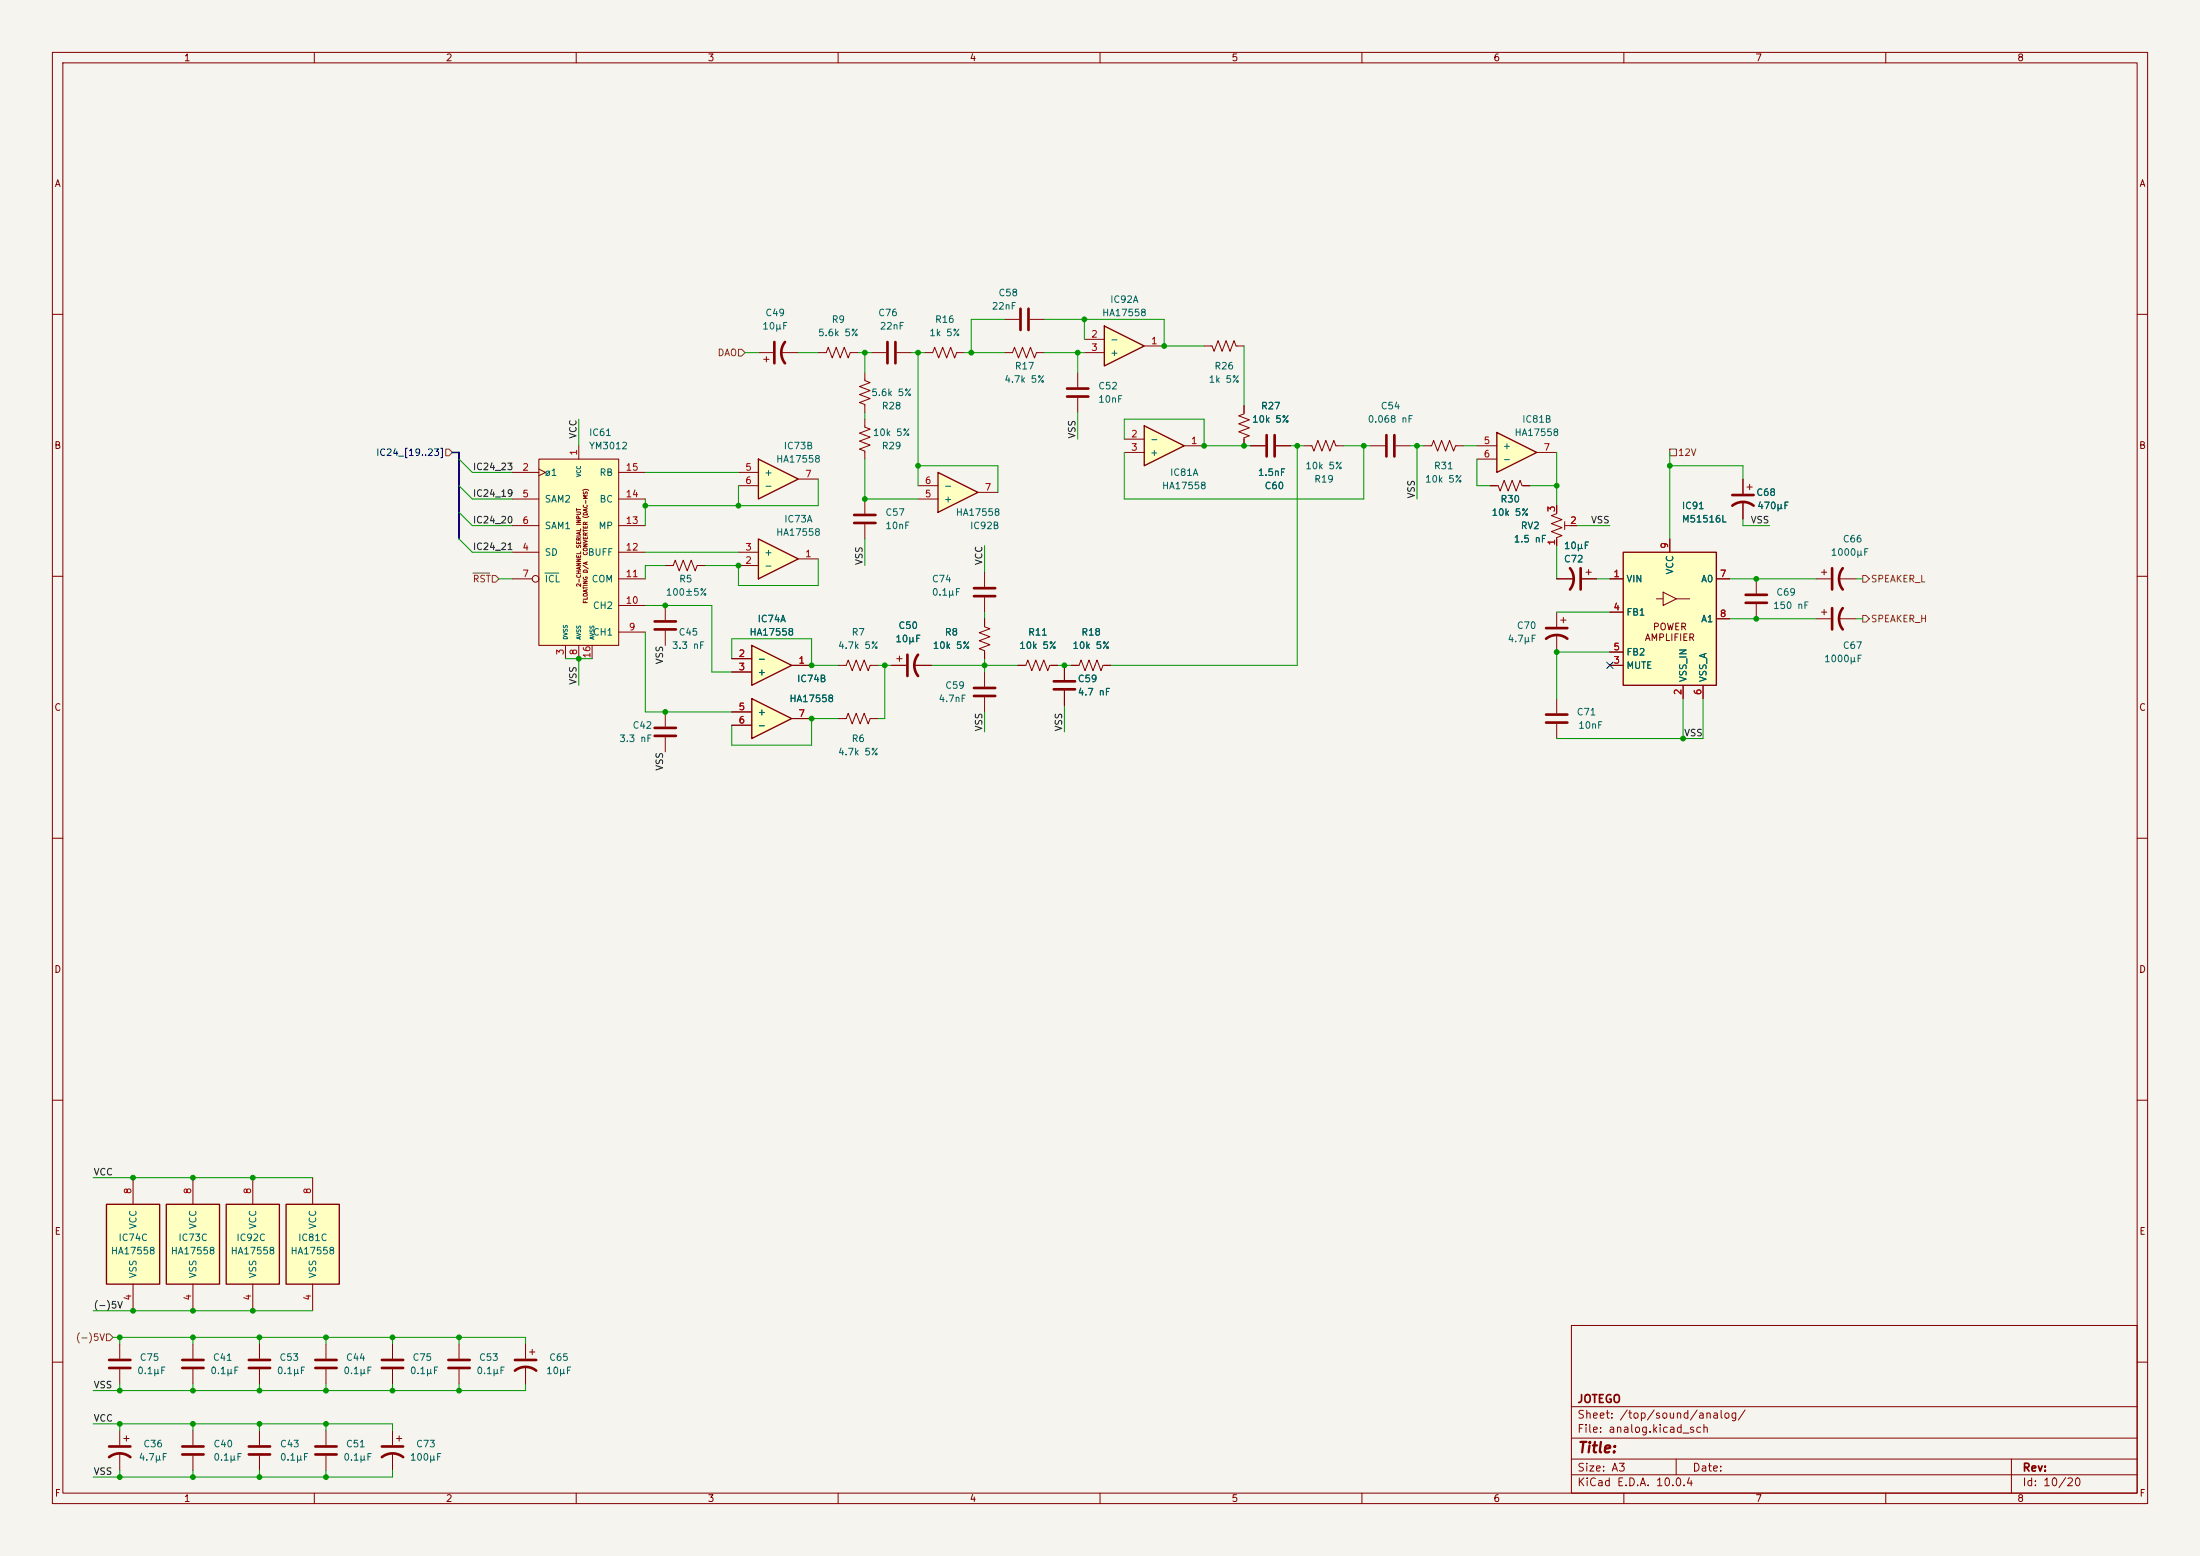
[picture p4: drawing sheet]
<svg xmlns="http://www.w3.org/2000/svg" width="420mm" height="297mm" viewBox="0 0 420 297" stroke-linecap="round" stroke-linejoin="round" font-family="sans-serif">
<path d="M0 0h420v297h-420z" fill="#f5f4ef" stroke="#f5f4ef" stroke-width=".19"/>
<g fill="none" stroke="#840000" stroke-width=".19">
<path d="M10 10h400v277h-400zM12 12h396v273h-396zM60 10v2M110 10v2M160 10v2M210 10v2M260 10v2M310 10v2M360 10v2M10 60h2M408 60h2M165.1 95.3v2.7"/>
<path d="M10 110h2M165.1 100.1v2.8M408 110h2M10 160h2M408 160h2M10 210h2M408 210h2M49.5 256.5v2.8M300 253h108v32h-108zM10 260h2M36.8 273v2.8M36.8 277.9v2.8"/>
<path d="M49.5 261.4v2.8M300 278.5h108M300 274.5h108M300 268.5h108M320 278.5v3M384 278.5v6.5M408 260h2M60 285v2M110 285v2M160 285v2M210 285v2M260 285v2"/>
<path d="M300 281.5h108M310 285v2M360 285v2"/>
</g>
<path d="M163.1 98.3h4M163.1 99.8h4M47.5 259.6h4.1M34.8 276.1h4.1M34.8 277.6h4.1M47.5 261.1h4.1" fill="none" stroke="#840000" stroke-width=".51"/>
<path d="M144.8 102.9l7.6 3.8-7.6 3.8z" fill="#ffffc2"/>
<path d="M144.8 102.9l7.6 3.8-7.6 3.8z" fill="none" stroke="#840000" stroke-width=".25"/>
<path d="M141 108h3.8M141 105.4h3.8M152.4 106.7h3.8" fill="none" stroke="#840000" stroke-width=".19"/>
<path d="M143.5 133.4l7.6 3.8-7.6 3.8z" fill="#ffffc2"/>
<path d="M143.5 133.4l7.6 3.8-7.6 3.8z" fill="none" stroke="#840000" stroke-width=".25"/>
<g fill="none" stroke="#840000" stroke-width=".19">
<path d="M297.2 110.5h3.3M302 110.5h2.8M302.8 109.2h1M303.3 108.7v1M346.7 110.5h2.8M346.7 118.1h2.8M347.7 109.2h1M347.7 116.8h1M348.2 108.7v1M348.2 116.3v1M351 110.5h3.3M351 118.1h3.3"/>
<path d="M139.7 135.9h3.8M139.7 138.4h3.8M151.1 137.2h3.8M160 137.2h1.5l.4-1.1 .8 2.1 .7-2.1 .8 2.1 .8-2.1 .7 2.1 .4-1h1.5M170.2 127h2.8M171.2 125.7h1M171.7 125.2v1M174.5 127h3.3M297.2 133.4v2.7M297.2 138.2v2.8M22.9 256.5v2.8M36.8 256.5v2.8"/>
<path d="M100.3 256.5v2.8M101.1 258.1h1M101.6 257.6v1M22.9 261.4v2.8M36.8 261.4v2.8M100.3 260.9v3.3"/>
</g>
<g fill="none" stroke="#840000" stroke-width=".51">
<path d="M299.7 108.5a3.3 3.3 0 0 1 0 4M301.8 108.5v4M349.8 108.5v4M349.8 116.1v4M351.8 108.5a3.3 3.3 0 0 0 0 4M351.8 116.1a3.3 3.3 0 0 0 0 4M173.2 125v4M175.3 125a3.3 3.3 0 0 0 0 4M295.1 137.9h4.1M295.1 136.4h4.1M20.8 259.6h4.1M34.8 259.6h4.1"/>
<path d="M98.3 259.6h4.1M20.8 261.1h4.1M34.8 261.1h4.1M98.3 261.6a3.3 3.3 0 0 1 4.1 0"/>
</g>
<path d="M309.9 105.4h17.8v25.4h-17.8z" fill="#ffffc2"/>
<path d="M309.9 105.4h17.8v25.4h-17.8z" fill="none" stroke="#840000" stroke-width=".25"/>
<g fill="none" stroke="#840000" stroke-width=".19">
<path d="M238.8 85.1h2.8M243.6 85.1h2.8M248.9 85.1h1.5l.4 1 .8-2 .7 2 .8-2 .8 2 .7-2 .4 1h1.5M332.7 91.4v2.8M332.7 95.8v3.3M333.5 93h1M334 92.5v1M307.3 110.5h2.6M307.3 116.8h2.6M316.2 114.3h1.3M317.5 113l2.5 1.3-2.5 1.3zM318.8 102.9v2.5"/>
<path d="M320 114.3h2.6M327.7 110.5h2.5M327.7 118.1h2.5M335.3 110.5v2.8M335.3 115.3v2.8M127 135.9v2.8M307.3 127h2.6M307.3 124.5h2.6M321.3 130.8v2.6M325.1 130.8v2.6M127 140.7v2.8M22.9 273v2.8"/>
<path d="M22.9 277.4v3.3M23.6 274.6h1M24.1 274.1v1"/>
</g>
<path d="M241.8 83.1v4M243.3 83.1v4M330.7 96.5a3.3 3.3 0 0 1 4.1 0M330.7 94.5h4.1M333.2 113.5h4.1M333.2 115.1h4.1M125 138.9h4M125 140.5h4M20.8 278.1a3.3 3.3 0 0 1 4.1 0M20.8 276.1h4.1" fill="none" stroke="#840000" stroke-width=".51"/>
<path d="M210.8 62.2l7.6 3.8-7.6 3.9z" fill="#ffffc2"/>
<path d="M210.8 62.2l7.6 3.8-7.6 3.9z" fill="none" stroke="#840000" stroke-width=".25"/>
<path d="M207 64.8h3.8M207 67.3h3.8M218.4 66h3.8" fill="none" stroke="#840000" stroke-width=".19"/>
<path d="M218.4 81.3l7.7 3.8-7.7 3.8z" fill="#ffffc2"/>
<path d="M218.4 81.3l7.7 3.8-7.7 3.8z" fill="none" stroke="#840000" stroke-width=".25"/>
<path d="M214.6 83.8h3.8M214.6 86.4h3.8M226.1 85.1h3.8" fill="none" stroke="#840000" stroke-width=".19"/>
<path d="M102.9 87.6h15.2v35.6h-15.2z" fill="#ffffc2"/>
<g fill="none" stroke="#840000" stroke-width=".19">
<path d="M205.7 71.1v2.8M205.7 75.9v2.8M229.9 66h1.5l.4 1.1 .7-2.1 .8 2.1 .8-2.1 .7 2.1 .8-2.1 .4 1h1.5M237.5 77.5v1.5l-1 .4 2 .7-2 .8 2 .8-2 .7 2 .8-1 .4v1.5M97.8 90.2h5.1M97.8 95.3h5.1M102.9 87.6h15.2v35.6h-15.2zM102.9 89.5l1.2 .7-1.2 .6M110.5 85.1v2.5M118.1 90.2h5.1M118.1 95.3h5.1M97.8 105.4h5.1"/>
<path d="M97.8 100.3h5.1M97.8 110.5h3.8M118.1 105.4h5.1M118.1 100.3h5.1M118.1 110.5h5.1M118.1 115.6h5.1M107.9 123.2v2.5M110.5 123.2v2.5M113 123.2v2.5M118.1 120.7h5.1"/>
<circle cx="102.2" cy="110.5" r=".63"/>
</g>
<path d="M104 109.4h2.7" fill="none" stroke="#006464" stroke-width=".19"/>
<path d="M203.7 74.2h4.1M203.7 75.7h4.1" fill="none" stroke="#840000" stroke-width=".51"/>
<path d="M179.1 90.2l7.6 3.8-7.6 3.8z" fill="#ffffc2"/>
<path d="M179.1 90.2l7.6 3.8-7.6 3.8z" fill="none" stroke="#840000" stroke-width=".25"/>
<g fill="none" stroke="#840000" stroke-width=".19">
<path d="M144.8 67.3h2.8M145.8 68.6h1M146.3 68.1v1M149.1 67.3h3.3M156.2 67.3h1.5l.4-1 .8 2 .7-2 .8 2 .8-2 .7 2 .4-1h1.5M175.3 95.3h3.8M175.3 92.7h3.8M186.7 94h3.8M127 108h1.5l.4-1.1 .8 2.1 .7-2.1 .8 2.1 .8-2.1 .7 2.1 .4-1h1.5M127 115.6v2.8M188 118.1v1.5l1 .4-2.1 .8 2.1 .7-2.1 .8 2.1 .8-2.1 .7 1.1 .4v1.5M188 109.2v2.8"/>
<path d="M188 114v2.8M127 120.4v2.8M188 128.3v2.8M188 133.1v2.8M194.3 127h1.5l.4-1 .8 2 .7-2 .8 2 .8-2 .7 2 .4-1h1.5M203.2 127v2.8M203.2 131.8v2.8M204.5 127h1.5l.4-1 .7 2 .8-2 .8 2 .7-2 .8 2 .4-1h1.5"/>
</g>
<path d="M147.8 65.3v4M149.9 65.3a3.3 3.3 0 0 0 0 4M125 118.6h4M185.9 113.8h4.1M185.9 112.3h4.1M125 120.1h4M185.9 131.3h4.1M185.9 132.8h4.1M201.2 130h4M201.2 131.6h4" fill="none" stroke="#840000" stroke-width=".51"/>
<path d="M143.5 123.2l7.6 3.8-7.6 3.8z" fill="#ffffc2"/>
<path d="M143.5 123.2l7.6 3.8-7.6 3.8z" fill="none" stroke="#840000" stroke-width=".25"/>
<g fill="none" stroke="#840000" stroke-width=".19">
<path d="M165.1 71.1v1.5l1 .4-2 .8 2 .7-2 .8 2 .8-2 .7 1 .4v1.5M166.4 67.3h2.8M171.2 67.3h2.8M191.8 67.3h1.5l.4-1 .7 2 .8-2 .8 2 .7-2 .8 2 .4-1h1.5M191.8 61h2.8M196.6 61h2.8M165.1 80v1.5l1 .4-2 .8 2 .7-2 .8 2 .8-2 .7 1 .4v1.5M139.7 125.7h3.8M139.7 128.3h3.8M151.1 127h3.8M160 127h1.5l.4-1 .8 2 .7-2 .8 2 .8-2 .7 2 .4-1h1.5M74.9 256.5v2.8"/>
<path d="M87.6 256.5v2.8M62.2 273v2.8M62.2 277.9v2.8M74.9 261.4v2.8M74.9 273v2.8M74.9 277.4v3.3M75.7 274.6h1M76.2 274.1v1M87.6 261.4v2.8"/>
</g>
<path d="M194.8 58.9v4.1M196.3 58.9v4.1M169.4 65.3v4M170.9 65.3v4M72.9 259.6h4.1M85.6 259.6h4.1M60.2 276.1h4.1M60.2 277.6h4.1M72.9 278.1a3.3 3.3 0 0 1 4.1 0M72.9 261.1h4.1M72.9 276.1h4.1M85.6 261.1h4.1" fill="none" stroke="#840000" stroke-width=".51"/>
<path d="M31.7 229.9h10.2v15.2h-10.2z" fill="#ffffc2"/>
<path d="M31.7 229.9h10.2v15.2h-10.2z" fill="none" stroke="#840000" stroke-width=".25"/>
<path d="M36.8 224.8v5.1M36.8 245.1v5.1" fill="none" stroke="#840000" stroke-width=".19"/>
<path d="M20.3 229.9h10.2v15.2h-10.2z" fill="#ffffc2"/>
<path d="M20.3 229.9h10.2v15.2h-10.2z" fill="none" stroke="#840000" stroke-width=".25"/>
<path d="M25.4 224.8v5.1M25.4 245.1v5.1M62.2 256.5v2.8M62.2 261.4v2.8" fill="none" stroke="#840000" stroke-width=".19"/>
<path d="M60.2 259.6h4.1M60.2 261.1h4.1" fill="none" stroke="#840000" stroke-width=".51"/>
<path d="M54.6 229.9h10.2v15.2h-10.2z" fill="#ffffc2"/>
<path d="M54.6 229.9h10.2v15.2h-10.2z" fill="none" stroke="#840000" stroke-width=".25"/>
<path d="M59.7 224.8v5.1M59.7 245.1v5.1" fill="none" stroke="#840000" stroke-width=".19"/>
<path d="M43.2 229.9h10.1v15.2h-10.1z" fill="#ffffc2"/>
<path d="M43.2 229.9h10.1v15.2h-10.1z" fill="none" stroke="#840000" stroke-width=".25"/>
<path d="M271.8 85.1h1.5l.4-1 .7 2 .8-2 .8 2 .7-2 .8 2 .4-1h1.5M297.2 116.8v2.8M297.9 118.4h1.1M298.4 117.9v1M297.2 121.2v3.3M48.3 224.8v5.1M48.3 245.1v5.1M49.5 273v2.8M49.5 277.9v2.8" fill="none" stroke="#840000" stroke-width=".19"/>
<path d="M295.1 119.9h4.1M295.1 121.9a3.3 3.3 0 0 1 4.1 0M47.5 276.1h4.1M47.5 277.6h4.1" fill="none" stroke="#840000" stroke-width=".51"/>
<path d="M144.8 87.6l7.6 3.8-7.6 3.9z" fill="#ffffc2"/>
<path d="M144.8 87.6l7.6 3.8-7.6 3.9z" fill="none" stroke="#840000" stroke-width=".25"/>
<path d="M141 90.2h3.8M141 92.7h3.8M152.4 91.4h3.8M284.5 92.7h1.5l.4 1 .7-2 .8 2 .8-2 .7 2 .8-2 .4 1h1.5" fill="none" stroke="#840000" stroke-width=".19"/>
<path d="M285.7 82.6l7.7 3.8-7.7 3.8z" fill="#ffffc2"/>
<path d="M285.7 82.6l7.7 3.8-7.7 3.8z" fill="none" stroke="#840000" stroke-width=".25"/>
<g fill="none" stroke="#840000" stroke-width=".19">
<path d="M176.5 67.3h1.6l.3-1 .8 2 .8-2 .7 2 .8-2 .7 2 .4-1h1.5M237.5 77.5v1.2M237.5 83.8v1.3M238.8 85.1h2.8M243.6 85.1h2.8M261.6 85.1h2.8M266.4 85.1h2.8M281.9 85.1h3.8M281.9 87.6h3.8M284.5 92.7h1.2M290.8 92.7h1.3M293.4 86.4h3.8"/>
<path d="M297.2 96.5v1.5l-1 .4 2 .8-2 .7 2 .8-2 .8 2 .7-1 .4v1.5M298.7 99.6v1.5M332.7 91.4v2.8M332.7 95.8v3.3M188 118.1v1.3M297.2 110.5h3.3M298.7 100.3h2.3M302 110.5h2.8M307.3 110.5h2.6M307.3 116.8h2.6M318.8 102.9v2.5M327.7 110.5h2.5"/>
<path d="M327.7 118.1h2.5M139.7 125.7h3.8M139.7 128.3h3.8M139.7 135.9h3.8M139.7 138.4h3.8M151.1 127h3.8M151.1 137.2h3.8M170.2 127h2.8M174.5 127h3.3M188 124.5v1.2M194.3 127h1.3M200.7 127h1.2"/>
<path d="M203.2 127v2.8M203.2 131.8v2.8M204.5 127h1.2M210.8 127h1.3M307.3 127h2.6M307.3 124.5h2.6M321.3 130.8v2.6M325.1 130.8v2.6"/>
</g>
<path d="M264.7 83.1v4M266.2 83.1v4" fill="none" stroke="#840000" stroke-width=".51"/>
<path d="M141 66.7h.6l.6 .6-.6 .6h-.6zM85.1 85.7h.6l.7 .7-.7 .6h-.6zM318.8 85.7h1.2v1.3h-1.2zM90.3 109.4h3.2M94 109.9h.6l.6 .6-.6 .6h-.6zM355.6 117.5h.6l.7 .6-.7 .6h-.6zM355.6 109.9h.6l.7 .6-.7 .6h-.6zM20.3 254.6h.7l.6 .7-.6 .6h-.7z" fill="none" stroke="#725600" stroke-width=".19"/>
<path d="M86.4 86.4h1.2v16.5" fill="none" stroke="#000084" stroke-width=".3"/>
<g fill="none" stroke="#009600" stroke-width=".19">
<path d="M142.2 67.3h2.6M152.4 67.3h3.8M163.8 67.3h2.6M165.1 67.3v3.8M165.1 78.7v1.3M174 67.3h2.5M175.3 67.3v25.4M184.1 67.3h7.7M191.8 61h-6.4v6.3M199.4 67.3h7.6M199.4 61h22.8v5h7.7M205.7 67.3v3.8"/>
<path d="M205.7 78.7v5.1M207 61v3.8M237.5 66v11.5M87.6 97.8l2.6 2.5h7.6M87.6 92.7l2.6 2.6h7.6M87.6 87.6l2.6 2.6h7.6M110.5 80v5.1M123.2 90.2h17.8M123.2 95.3v5M141 92.7v3.8M156.2 91.4v5.1h-33M165.1 87.6v7.7h10.2"/>
<path d="M175.3 88.9h15.2v5.1M214.6 83.8v-3.8h15.3v5.1h8.9M246.4 85.1h2.5M247.6 85.1v41.9h-35.5M256.5 85.1h5.1M260.3 85.1v10.2h-45.7v-8.9M269.2 85.1h2.6M270.5 85.1v10.2M279.4 85.1h2.5M281.9 87.6v5.1h2.6M292.1 92.7h5.1M297.2 86.4v10.1"/>
<path d="M318.8 86.4v16.5M318.8 88.9h13.9v2.5M332.7 99.1v1.2h5.1M87.6 102.9l2.6 2.5h7.6M95.2 110.5h2.6M123.2 105.4h17.8M123.2 115.6h12.7v12.7h3.8M127 108h-3.8v2.5M156.2 106.7v5.1h-15.2v-3.8h-6.4M165.1 102.9v5.1M188 104.1v5.1M188 116.8v1.3"/>
<path d="M297.2 104.1v6.4M297.2 116.8h10.1M301 100.3h6.3M304.8 110.5h2.5M330.2 110.5h16.5M330.2 118.1h16.5M354.3 110.5h1.3M354.3 118.1h1.3M107.9 125.7h5.1M110.5 125.7v5.1M123.2 120.7v15.2h16.5M139.7 125.7v-3.8h15.2v5.1h5.1"/>
<path d="M160 137.2h-5.1v5h-15.2v-3.8M167.6 127h2.6M168.9 127v10.2h-1.3M177.8 127h16.5M188 125.7v2.6M188 135.9v3.8M201.9 127h2.6M203.2 134.6v5.1M307.3 124.5h-10.1v8.9M321.3 133.4v7.6M325.1 133.4v7.6h-27.9M17.8 224.8h41.9"/>
<path d="M17.8 250.2h41.9M21.6 255.3h78.7v1.2M22.9 255.3v1.2M36.8 255.3v1.2M49.5 255.3v1.2M62.2 255.3v1.2M74.9 255.3v1.2M87.6 255.3v1.2M17.8 271.8h57.1v1.2M22.9 264.2v1.2M22.9 271.8v1.2M36.8 264.2v1.2"/>
<path d="M36.8 271.8v1.2M49.5 264.2v1.2M49.5 271.8v1.2M62.2 264.2v1.2M62.2 271.8v1.2M74.9 264.2v1.2M87.6 264.2v1.2M100.3 264.2v1.2h-82.5M22.9 280.7v1.2M36.8 280.7v1.2M49.5 280.7v1.2M62.2 280.7v1.2"/>
<path d="M74.9 280.7v1.2h-57.1"/>
</g>
<path d="M306.7 126.4l1.2 1.2M307.9 126.4l-1.2 1.2" fill="none" stroke="#000084" stroke-width=".19"/>
<g fill="#009600" stroke="#009600" stroke-width=".19">
<circle cx="36.8" cy="281.9" r=".46"/>
<circle cx="49.5" cy="281.9" r=".46"/>
<circle cx="22.9" cy="271.8" r=".46"/>
<circle cx="22.9" cy="265.4" r=".46"/>
<circle cx="36.8" cy="271.8" r=".46"/>
<circle cx="36.8" cy="265.4" r=".46"/>
<circle cx="22.9" cy="281.9" r=".46"/>
<circle cx="127" cy="135.9" r=".46"/>
<circle cx="110.5" cy="125.7" r=".46"/>
<circle cx="127" cy="115.6" r=".46"/>
<circle cx="123.2" cy="96.5" r=".46"/>
<circle cx="62.2" cy="271.8" r=".46"/>
<circle cx="62.2" cy="281.9" r=".46"/>
<circle cx="49.5" cy="255.3" r=".46"/>
<circle cx="48.3" cy="250.2" r=".46"/>
<circle cx="36.8" cy="255.3" r=".46"/>
<circle cx="62.2" cy="255.3" r=".46"/>
<circle cx="74.9" cy="255.3" r=".46"/>
<circle cx="87.6" cy="255.3" r=".46"/>
<circle cx="87.6" cy="265.4" r=".46"/>
<circle cx="49.5" cy="265.4" r=".46"/>
<circle cx="62.2" cy="265.4" r=".46"/>
<circle cx="49.5" cy="271.8" r=".46"/>
<circle cx="74.9" cy="265.4" r=".46"/>
<circle cx="25.4" cy="224.8" r=".46"/>
<circle cx="22.9" cy="255.3" r=".46"/>
<circle cx="25.4" cy="250.2" r=".46"/>
<circle cx="48.3" cy="224.8" r=".46"/>
<circle cx="36.8" cy="224.8" r=".46"/>
<circle cx="36.8" cy="250.2" r=".46"/>
<circle cx="297.2" cy="124.5" r=".46"/>
<circle cx="318.8" cy="88.9" r=".46"/>
<circle cx="297.2" cy="92.7" r=".46"/>
<circle cx="270.5" cy="85.1" r=".46"/>
<circle cx="175.3" cy="88.9" r=".46"/>
<circle cx="165.1" cy="95.3" r=".46"/>
<circle cx="185.4" cy="67.3" r=".46"/>
<circle cx="175.3" cy="67.3" r=".46"/>
<circle cx="165.1" cy="67.3" r=".46"/>
<circle cx="203.2" cy="127" r=".46"/>
<circle cx="188" cy="127" r=".46"/>
<circle cx="229.9" cy="85.1" r=".46"/>
<circle cx="237.5" cy="85.1" r=".46"/>
<circle cx="207" cy="61" r=".46"/>
<circle cx="205.7" cy="67.3" r=".46"/>
<circle cx="260.3" cy="85.1" r=".46"/>
<circle cx="222.2" cy="66" r=".46"/>
<circle cx="247.6" cy="85.1" r=".46"/>
<circle cx="335.3" cy="118.1" r=".46"/>
<circle cx="335.3" cy="110.5" r=".46"/>
<circle cx="321.3" cy="141" r=".46"/>
<circle cx="168.9" cy="127" r=".46"/>
<circle cx="154.9" cy="127" r=".46"/>
<circle cx="154.9" cy="137.2" r=".46"/>
<circle cx="141" cy="108" r=".46"/>
<circle cx="141" cy="96.5" r=".46"/>
</g>
<text font-size="2" fill="#840000" x="301" y="277.8">Title:</text>
<g font-size="1.5" fill="#840000">
<text x="301" y="268.1">JOTEGO</text>
<text x="301" y="273.8">File: analog.kicad_sch</text>
<text x="301" y="271.1">Sheet: /top/sound/analog/</text>
<text x="301" y="281.2">Size: A3</text>
<text x="323" y="281.2">Date:</text>
<text x="386" y="281.2">Rev:</text>
<text x="301" y="284">KiCad E.D.A. 10.0.4</text>
<text x="386" y="284">Id: 10/20</text>
</g>
<g font-size="1.3" fill="#840000">
<text x="35" y="12">1</text>
<text x="85" y="12">2</text>
<text x="135" y="12">3</text>
<text x="185" y="12">4</text>
<text x="235" y="12">5</text>
<text x="285" y="12">6</text>
<text x="335" y="12">7</text>
<text x="385" y="12">8</text>
<text x="10.3" y="36">A</text>
<text x="408.3" y="36">A</text>
<text x="10.3" y="86">B</text>
<text x="408.2" y="86">B</text>
<text x="313.9" y="122.6">AMPLIFIER</text>
<text x="315.4" y="120.6">POWER</text>
<text x="10.3" y="136">C</text>
<text x="408.2" y="136">C</text>
<text x="10.3" y="186">D</text>
<text x="408.2" y="186">D</text>
<text x="10.3" y="236">E</text>
<text x="408.3" y="236">E</text>
<text x="10.3" y="286">F</text>
<text x="35" y="287">1</text>
<text x="85" y="287">2</text>
<text x="135" y="287">3</text>
<text x="185" y="287">4</text>
<text x="235" y="287">5</text>
<text x="285" y="287">6</text>
<text x="335" y="287">7</text>
<text x="385" y="287">8</text>
<text x="408.3" y="286">F</text>
</g>
<g font-size="1.3" fill="#006464">
<text x="189.2" y="59.4">22nF</text>
<text x="190.5" y="56.9">C58</text>
<text x="211.8" y="58.1">IC92A</text>
<text x="145.4" y="63.2">10μF</text>
<text x="146" y="60.7">C49</text>
<text x="156.1" y="64.5">5.6k 5%</text>
<text x="158.7" y="61.9">R9</text>
<text x="167.5" y="60.7">C76</text>
<text x="167.9" y="63.2">22nF</text>
<text x="177.3" y="64.5">1k 5%</text>
<text x="178.4" y="61.9">R16</text>
<text x="210.3" y="60.7">HA17558</text>
<text x="211.8" y="65.7">-</text>
<text x="193.6" y="70.8">R17</text>
<text x="211.8" y="68.3">+</text>
<text x="231.7" y="70.8">R26</text>
<text x="166.2" y="75.9">5.6k 5%</text>
<text x="191.6" y="73.4">4.7k 5%</text>
<text x="209.6" y="74.6">C52</text>
<text x="209.6" y="77.2">10nF</text>
<text x="230.6" y="73.4">1k 5%</text>
<text x="112.3" y="83.5">IC61</text>
<text x="166.5" y="83.5">10k 5%</text>
<text x="168.2" y="78.4">R28</text>
<text x="238.9" y="81">10k 5%</text>
<text x="240.6" y="78.4">R27</text>
<text x="261" y="81">0.068 nF</text>
<text x="263.5" y="78.4">C54</text>
<text x="289" y="83.5">HA17558</text>
<text x="290.5" y="81">IC81B</text>
<text x="112.3" y="86.1">YM3012</text>
<text x="148.1" y="88.6">HA17558</text>
<text x="149.5" y="86.1">IC73B</text>
<text x="168.2" y="86.1">R29</text>
<text x="219.5" y="84.8">-</text>
<text x="219.5" y="87.3">+</text>
<text x="249.1" y="89.9">10k 5%</text>
<text x="273.6" y="89.9">R31</text>
<text x="286.8" y="86.1">+</text>
<text x="286.8" y="88.6">-</text>
<text x="103.9" y="91.1">ø1</text>
<text x="114.4" y="91.1">RB</text>
<text x="145.8" y="91.1">+</text>
<text x="145.8" y="93.7">-</text>
<text x="180.1" y="93.7">-</text>
<text x="221.7" y="93.7">HA17558</text>
<text x="223.3" y="91.1">IC81A</text>
<text x="240" y="91.1">1.5nF</text>
<text x="241.3" y="93.7">C60</text>
<text x="250.8" y="92.4">R19</text>
<text x="272" y="92.4">10k 5%</text>
<text x="335.2" y="95">C68</text>
<text x="103.9" y="96.2">SAM2</text>
<text x="103.9" y="101.3">SAM1</text>
<text x="114.2" y="101.3">MP</text>
<text x="114.4" y="96.2">BC</text>
<text x="149.6" y="100">IC73A</text>
<text x="168.9" y="98.8">C57</text>
<text x="168.9" y="101.3">10nF</text>
<text x="180.1" y="96.2">+</text>
<text x="182.4" y="98.8">HA17558</text>
<text x="185.1" y="101.3">IC92B</text>
<text x="284.7" y="98.8">10k 5%</text>
<text x="286.3" y="96.2">R30</text>
<text x="290.2" y="101.3">RV2</text>
<text x="321" y="97.5">IC91</text>
<text x="321" y="100">M51516L</text>
<text x="335.4" y="97.5">470μF</text>
<text x="103.9" y="106.4">SD</text>
<text x="112.1" y="106.4">BUFF</text>
<text x="145.8" y="106.4">+</text>
<text x="148.1" y="102.6">HA17558</text>
<text x="288.9" y="103.8">1.5 nF</text>
<text x="298.5" y="105.1">10μF</text>
<text x="298.5" y="107.7">C72</text>
<text x="349.4" y="106.4">1000μF</text>
<text x="351.7" y="103.8">C66</text>
<text x="103.9" y="111.5">ICL</text>
<text x="112.8" y="111.5">COM</text>
<text x="129.5" y="111.5">R5</text>
<text x="145.8" y="108.9">-</text>
<text x="177.8" y="111.5">C74</text>
<text x="310.4" y="111.5">VIN</text>
<text x="319.7" y="109.7" transform="rotate(-90 319.7 109.7)">VCC</text>
<text x="324.7" y="111.5">A0</text>
<text x="113.1" y="116.5">CH2</text>
<text x="127" y="114">100±5%</text>
<text x="144.5" y="119.1">IC74A</text>
<text x="177.8" y="114">0.1μF</text>
<text x="310.4" y="117.8">FB1</text>
<text x="324.7" y="119.1">A1</text>
<text x="338.4" y="116.5">150 nF</text>
<text x="339" y="114">C69</text>
<text x="113.1" y="121.6">CH1</text>
<text x="128.2" y="124.2">3.3 nF</text>
<text x="129.4" y="121.6">C45</text>
<text x="143" y="121.6">HA17558</text>
<text x="159.9" y="124.2">4.7k 5%</text>
<text x="162.5" y="121.6">R7</text>
<text x="170.8" y="122.9">10μF</text>
<text x="171.4" y="120.4">C50</text>
<text x="178" y="124.2">10k 5%</text>
<text x="180.3" y="121.6">R8</text>
<text x="194.5" y="124.2">10k 5%</text>
<text x="196.2" y="121.6">R11</text>
<text x="204.6" y="124.2">10k 5%</text>
<text x="206.3" y="121.6">R18</text>
<text x="287.7" y="122.9">4.7μF</text>
<text x="289.5" y="120.4">C70</text>
<text x="310.4" y="125.4">FB2</text>
<text x="351.7" y="124.2">C67</text>
<text x="144.5" y="126.7">-</text>
<text x="144.5" y="129.2">+</text>
<text x="152.1" y="130.5">IC74B</text>
<text x="180.3" y="131.8">C59</text>
<text x="205.6" y="130.5">C59</text>
<text x="310.4" y="128">MUTE</text>
<text x="322.3" y="130.3" transform="rotate(-90 322.3 130.3)">VSS_IN</text>
<text x="326.1" y="130.3" transform="rotate(-90 326.1 130.3)">VSS_A</text>
<text x="348.1" y="126.7">1000μF</text>
<text x="144.5" y="136.9">+</text>
<text x="150.6" y="134.3">HA17558</text>
<text x="179.1" y="134.3">4.7nF</text>
<text x="205.6" y="133.1">4.7 nF</text>
<text x="300.9" y="136.9">C71</text>
<text x="118.1" y="141.9">3.3 nF</text>
<text x="120.7" y="139.4">C42</text>
<text x="144.5" y="139.4">-</text>
<text x="162.5" y="141.9">R6</text>
<text x="301.2" y="139.4">10nF</text>
<text x="159.9" y="144.5">4.7k 5%</text>
<text x="21.1" y="239.7">HA17558</text>
<text x="22.5" y="237.2">IC74C</text>
<text x="26.4" y="234.7" transform="rotate(-90 26.4 234.7)">VCC</text>
<text x="32.5" y="239.7">HA17558</text>
<text x="33.9" y="237.2">IC73C</text>
<text x="37.8" y="234.7" transform="rotate(-90 37.8 234.7)">VCC</text>
<text x="43.9" y="239.7">HA17558</text>
<text x="45" y="237.2">IC92C</text>
<text x="49.2" y="234.7" transform="rotate(-90 49.2 234.7)">VCC</text>
<text x="55.4" y="239.7">HA17558</text>
<text x="56.8" y="237.2">IC81C</text>
<text x="60.7" y="234.7" transform="rotate(-90 60.7 234.7)">VCC</text>
<text x="26.4" y="244.1" transform="rotate(-90 26.4 244.1)">VSS</text>
<text x="37.8" y="244.1" transform="rotate(-90 37.8 244.1)">VSS</text>
<text x="49.2" y="244.1" transform="rotate(-90 49.2 244.1)">VSS</text>
<text x="60.7" y="244.1" transform="rotate(-90 60.7 244.1)">VSS</text>
<text x="26.1" y="262.6">0.1μF</text>
<text x="26.6" y="260.1">C75</text>
<text x="40.1" y="262.6">0.1μF</text>
<text x="40.5" y="260.1">C41</text>
<text x="52.8" y="262.6">0.1μF</text>
<text x="53.2" y="260.1">C53</text>
<text x="65.5" y="262.6">0.1μF</text>
<text x="65.9" y="260.1">C44</text>
<text x="78.2" y="262.6">0.1μF</text>
<text x="78.6" y="260.1">C75</text>
<text x="90.9" y="262.6">0.1μF</text>
<text x="91.3" y="260.1">C53</text>
<text x="104.2" y="262.6">10μF</text>
<text x="104.7" y="260.1">C65</text>
<text x="26.4" y="279.1">4.7μF</text>
<text x="27.3" y="276.6">C36</text>
<text x="40.6" y="279.1">0.1μF</text>
<text x="40.6" y="276.6">C40</text>
<text x="53.3" y="279.1">0.1μF</text>
<text x="53.3" y="276.6">C43</text>
<text x="65.5" y="279.1">0.1μF</text>
<text x="65.9" y="276.6">C51</text>
<text x="78.2" y="279.1">100μF</text>
<text x="79.3" y="276.6">C73</text>
</g>
<g font-size="1.3" fill="#a90000">
<text x="208.2" y="64.7">2</text>
<text x="208.2" y="67.3">3</text>
<text x="219.6" y="66">1</text>
<text x="215.8" y="83.8">2</text>
<text x="110.5" y="87.1" transform="rotate(-90 110.5 87.1)">1</text>
<text x="215.8" y="86.3">3</text>
<text x="227.3" y="85.1">1</text>
<text x="283.1" y="85.1">5</text>
<text x="283.1" y="87.6">6</text>
<text x="294.6" y="86.3">7</text>
<text x="99.6" y="90.1">2</text>
<text x="99.6" y="95.2">5</text>
<text x="119.3" y="95.2">14</text>
<text x="119.3" y="90.1">15</text>
<text x="142.2" y="90.1">5</text>
<text x="142.2" y="92.7">6</text>
<text x="153.6" y="91.4">7</text>
<text x="176.5" y="95.2">5</text>
<text x="176.5" y="92.7">6</text>
<text x="187.9" y="94">7</text>
<text x="99.6" y="100.3">6</text>
<text x="119.3" y="100.3">13</text>
<text x="297.2" y="97.9" transform="rotate(-90 297.2 97.9)">3</text>
<text x="299.6" y="100.3">2</text>
<text x="99.6" y="105.4">4</text>
<text x="119.3" y="105.4">12</text>
<text x="142.2" y="107.9">2</text>
<text x="142.2" y="105.4">3</text>
<text x="153.6" y="106.7">1</text>
<text x="297.2" y="104.2" transform="rotate(-90 297.2 104.2)">1</text>
<text x="318.7" y="104.8" transform="rotate(-90 318.7 104.8)">9</text>
<text x="99.6" y="110.5">7</text>
<text x="119.3" y="110.5">11</text>
<text x="307.9" y="110.5">1</text>
<text x="328.2" y="110.5">7</text>
<text x="119.3" y="115.5">10</text>
<text x="307.9" y="116.8">4</text>
<text x="328.2" y="118.1">8</text>
<text x="107.9" y="125.2" transform="rotate(-90 107.9 125.2)">3</text>
<text x="110.5" y="125.2" transform="rotate(-90 110.5 125.2)">8</text>
<text x="113" y="125.8" transform="rotate(-90 113 125.8)">16</text>
<text x="119.9" y="120.6">9</text>
<text x="140.9" y="125.7">2</text>
<text x="307.9" y="124.4">5</text>
<text x="140.9" y="128.2">3</text>
<text x="152.3" y="127">1</text>
<text x="307.9" y="127">3</text>
<text x="140.9" y="135.9">5</text>
<text x="152.3" y="137.1">7</text>
<text x="321.3" y="132.8" transform="rotate(-90 321.3 132.8)">2</text>
<text x="325.1" y="132.8" transform="rotate(-90 325.1 132.8)">6</text>
<text x="140.9" y="138.4">6</text>
<text x="25.4" y="228" transform="rotate(-90 25.4 228)">8</text>
<text x="36.8" y="228" transform="rotate(-90 36.8 228)">8</text>
<text x="48.2" y="228" transform="rotate(-90 48.2 228)">8</text>
<text x="59.7" y="228" transform="rotate(-90 59.7 228)">8</text>
<text x="25.4" y="248.4" transform="rotate(-90 25.4 248.4)">4</text>
<text x="36.8" y="248.4" transform="rotate(-90 36.8 248.4)">4</text>
<text x="48.2" y="248.4" transform="rotate(-90 48.2 248.4)">4</text>
<text x="59.7" y="248.4" transform="rotate(-90 59.7 248.4)">4</text>
</g>
<g font-size="1.3" fill="#725600">
<text x="136.9" y="68.3">DAO</text>
<text x="320.2" y="87.3">12V</text>
<text x="90.1" y="111.5">RST</text>
<text x="357.1" y="111.5">SPEAKER_L</text>
<text x="357.1" y="119.1">SPEAKER_H</text>
<text x="14.4" y="256.2">(-)5V</text>
</g>
<g font-size="1.3" fill="#0f0f0f">
<text x="110.4" y="83.8" transform="rotate(-90 110.4 83.8)">VCC</text>
<text x="205.6" y="83.8" transform="rotate(-90 205.6 83.8)">VSS</text>
<text x="90.2" y="90">IC24_23</text>
<text x="90.2" y="95.1">IC24_19</text>
<text x="270.4" y="95.2" transform="rotate(-90 270.4 95.2)">VSS</text>
<text x="90.2" y="100.2">IC24_20</text>
<text x="303.6" y="100.2">VSS</text>
<text x="334.1" y="100.2">VSS</text>
<text x="90.2" y="105.3">IC24_21</text>
<text x="165" y="107.9" transform="rotate(-90 165 107.9)">VSS</text>
<text x="187.8" y="108" transform="rotate(-90 187.8 108)">VCC</text>
<text x="110.4" y="130.8" transform="rotate(-90 110.4 130.8)">VSS</text>
<text x="126.9" y="126.9" transform="rotate(-90 126.9 126.9)">VSS</text>
<text x="187.8" y="139.7" transform="rotate(-90 187.8 139.7)">VSS</text>
<text x="203.1" y="139.7" transform="rotate(-90 203.1 139.7)">VSS</text>
<text x="321.4" y="140.8">VSS</text>
<text x="126.9" y="147.2" transform="rotate(-90 126.9 147.2)">VSS</text>
<text x="17.8" y="224.7">VCC</text>
<text x="17.8" y="250.1">(-)5V</text>
<text x="17.8" y="265.3">VSS</text>
<text x="17.8" y="271.7">VCC</text>
<text x="17.8" y="281.8">VSS</text>
</g>
<text font-size="1.3" fill="#000084" x="71.7" y="87.3">IC24_[19..23]</text>
<g font-size=".8" fill="#006464">
<text x="111.1" y="91.1" transform="rotate(-90 111.1 91.1)">VCC</text>
<text x="108.5" y="122.2" transform="rotate(-90 108.5 122.2)">DVSS</text>
<text x="111.1" y="122.2" transform="rotate(-90 111.1 122.2)">AVSS</text>
<text x="113.6" y="122.2" transform="rotate(-90 113.6 122.2)">AVSS</text>
</g>
<g font-size=".8" fill="#840000">
<text x="112.3" y="106.1" transform="rotate(-90 112.3 106.1)">CONVERTER (DAC-MS)</text>
<text x="111.1" y="112.1" transform="rotate(-90 111.1 112.1)">2-CHANNEL SERIAL INPUT</text>
<text x="112.3" y="115.3" transform="rotate(-90 112.3 115.3)">FLOATING D/A</text>
</g>
</svg>
